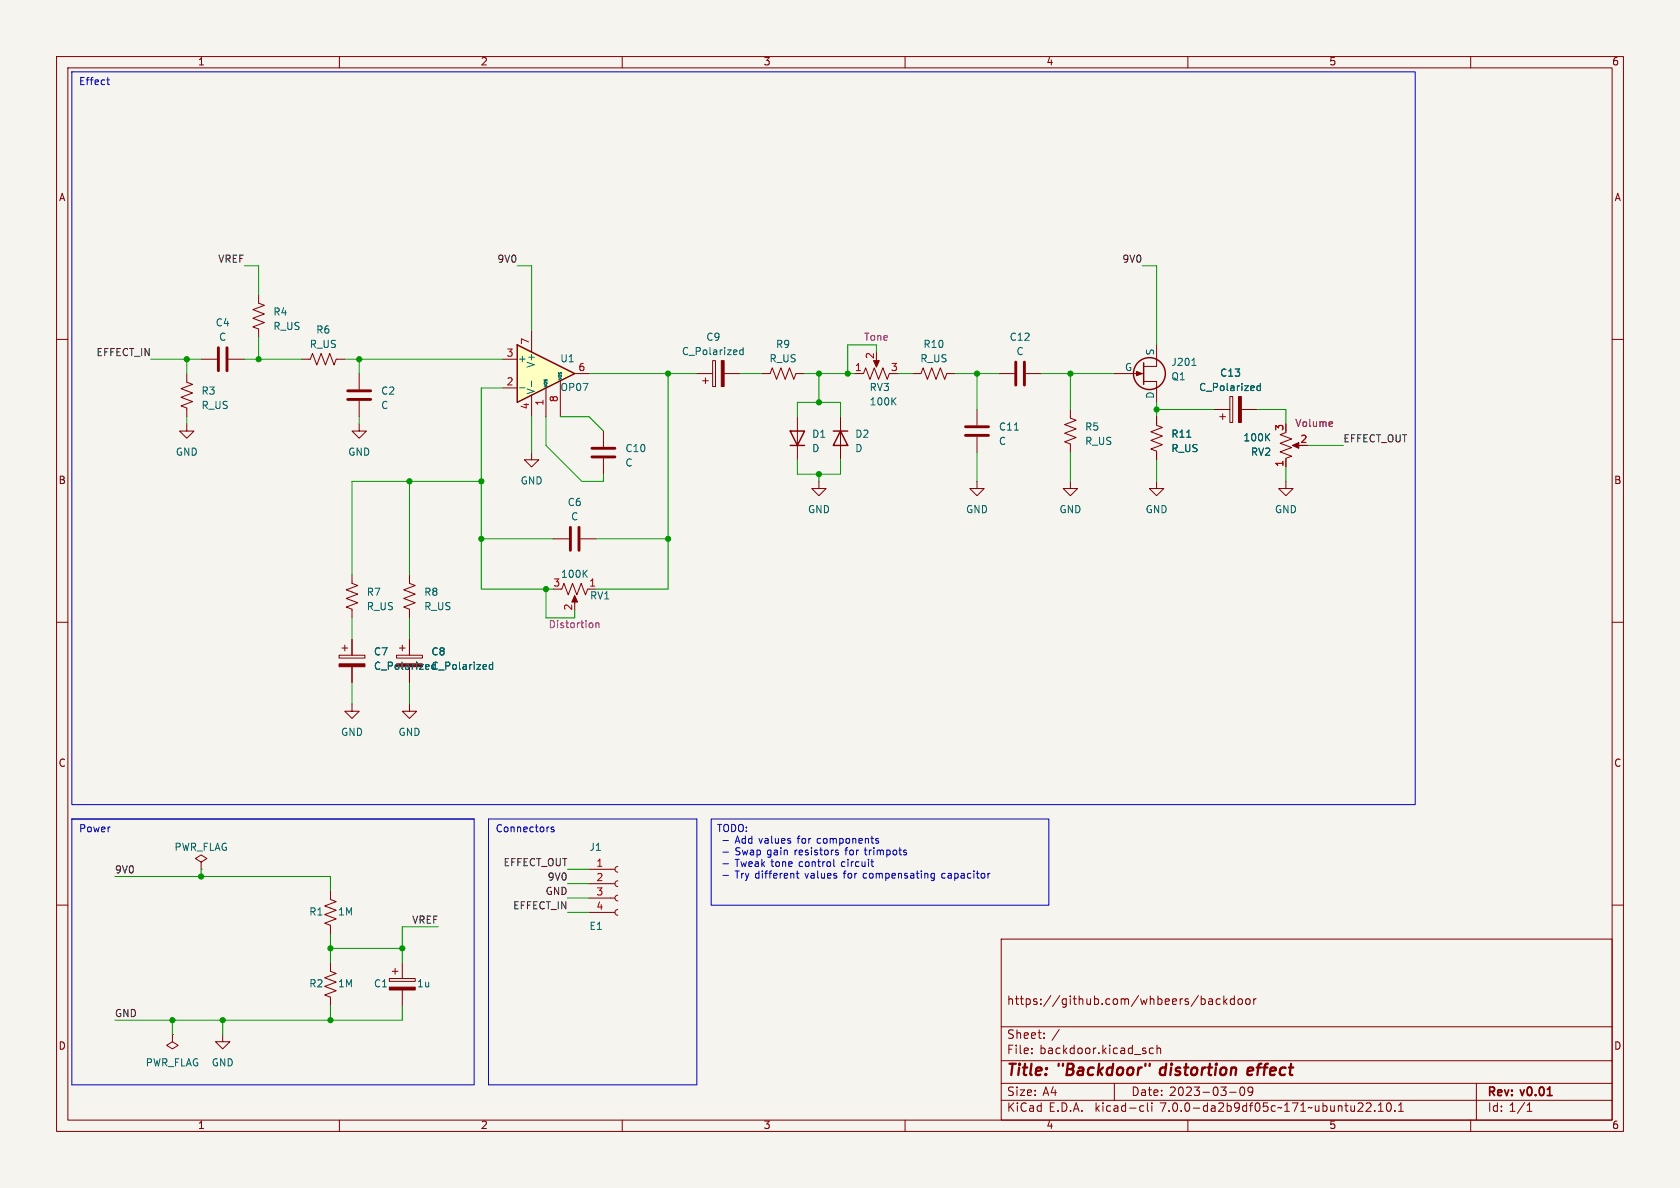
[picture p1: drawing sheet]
<svg xmlns="http://www.w3.org/2000/svg" width="297mm" height="210mm" viewBox="0 0 297 210" stroke-linecap="round" stroke-linejoin="round" font-family="sans-serif">
<path d="M0 0h297v210h-297z" fill="#f5f4ef" stroke="#f5f4ef" stroke-width=".18"/>
<g fill="none" stroke="#840000" stroke-width=".18">
<path d="M10 10h277v190h-277zM12 12h273v186h-273zM60 10v2M110 10v2M160 10v2M210 10v2M260 10v2M10 60h2M45.7 52.1v1.5l1 .4-2 .7 2 .8-2 .8 2 .7-2 .8 1 .4v1.5M285 60h2M33 66v1.6l1 .3-2 .8 2 .8-2 .7 2 .8-2 .8 1 .3v1.6M33 74.9v1.3h1.3l-1.3 1.3-1.3-1.3h1.3"/>
<path d="M35.6 63.5h2.8M40.4 63.5h2.8M53.3 63.5h1.6l.3-1 .8 2 .8-2 .7 2 .8-2 .8 2 .3-1h1.6M63.5 74.9v1.3h1.3l-1.3 1.3-1.3-1.3h1.3M63.5 66v2.8M63.5 70.9v2.8M106.7 76.2v2.8M94 80v1.3h1.2l-1.2 1.3-1.3-1.3h1.3M106.7 81v2.8M204.5 85.1v1.3h1.2l-1.2 1.2-1.3-1.2h1.3M10 110h2M285 110h2"/>
<path d="M10 160h2M285 160h2M177 166h108v32h-108zM212.8 176.6l.3 .2v.5l-.3 .3M213.7 176.6h.6l.1 1M214.4 176.9l-.5 .1a.29 .29 0 0 0-.3 .3 .29 .29 0 0 0 .3 .3l.5-.1M215.7 176.6h-.4l-.3 .2v.5l.1 .2h.6M216.4 176.1v1.5M216.5 177l.4 .6M216.9 176.6l-.5 .5M218.2 176.6h-.4l-.3 .2v.5l.1 .2h.6M218.2 176.1v1.5"/>
<path d="M218.9 176.7l.2-.1 .5 .1v.6l-.1 .2-.4 .1-.2-.2zM220.4 176.6h.3l.3 .2v.5l-.3 .3-.3-.1-.2-.2v-.5zM221.6 176.6v1M222.1 176.6h-.3l-.2 .2M60 198v2M110 198v2M160 198v2M177 194.5h108M177 191.5h108M177 187.5h108M177 181.5h108M182.4 186.1v.2"/>
<path d="M182.4 185.3v.2M184.6 183.4v.2M184.6 182.6v.2M197 191.5v3M201.8 195.5h.4M202.2 196.4l-.4 .1M202.8 195v1.2l.3 .3M203.6 195v.1M203.6 195.5v1M203.9 185.3h-.4l-.3 .2v.5l.1 .2h.6M204.5 185.4l.3-.1h.3l.1 1M204.5 184.8v1.5"/>
<path d="M210 198v2M217.4 193.1h1.1M219.4 192.2h.1a.81 .81 0 0 1 .6 .6 .81 .81 0 0 1-.3 .8l-.1 .1a.81 .81 0 0 1-.6-.7 .81 .81 0 0 1 .3-.8zM221.5 192.8l-.3 .3-.4-.1-.2-.2 .2-.6h.4l.2 .1a.99 .99 0 0 1-.4 1.4h-.2M241.5 195.1l.6-.1 .2 .1 .1 .3-.9 1.1h.9M243 196.3v.2M243.7 196.5h.8M243.7 195.4l.4-.4v1.5M245.3 195h.2a.81 .81 0 0 1 .5 .6 .81 .81 0 0 1-.3 .8l-.1 .1a.81 .81 0 0 1-.6-.7 .81 .81 0 0 1 .3-.8zM246.6 196.3v.2M247.2 196.5h.9M247.2 195.4l.5-.4v1.5"/>
<path d="M260 198v2M261 191.5v6.5M270 196.5h.8M270 195.4l.4-.4v1.5"/>
</g>
<path d="M205.1 189.1v.8M221.3 188.7l-.6 .1-.2 1 .3 .2h.3M221.5 189.2l-.9 .2" fill="none" stroke="#840000" stroke-width=".4"/>
<path d="M38.6 61.5v4M40.1 61.5v4M61.5 70.6h4M61.5 69.1h4M104.6 79.2h4.1M104.6 80.8h4.1" fill="none" stroke="#840000" stroke-width=".51"/>
<path d="M91.4 61l10.2 5-10.2 5.1z" fill="#ffffc2"/>
<g fill="none" stroke="#840000" stroke-width=".25">
<path d="M91.4 61l10.2 5-10.2 5.1zM139.7 76.2h2.5l-1.2 2.5zM139.7 78.7h2.5M147.3 76.2h2.6M148.6 76.2l1.3 2.5h-2.6zM202.2 64.1v3.8"/>
<circle cx="203.2" cy="66" r="2.82"/>
</g>
<g fill="none" stroke="#840000" stroke-width=".18">
<path d="M94 58.4v3.8M88.9 68.6h2.5M88.9 63.5h2.5M94 69.9v3.8M96.5 68.6v5.1M99.1 67.3v6.4M101.6 66h2.5M123.2 66h2.8M124.2 67.3h1M124.7 66.8v1M126 63.8h.5v4.5h-.5zM128 66h2.8"/>
<path d="M134.6 66h1.5l.4-1 .8 2.1 .7-2.1 .8 2.1 .8-2.1 .7 2.1 .4-1.1h1.5M141 73.7v7.6M148.6 73.7v7.6M151.1 66h1.6l.3-1 .8 2.1 .8-2.1 .7 2.1 .8-2.1 .7 2.1 .4-1.1M154.9 63.5v1M161.3 66h1.5l.4-1 .8 2.1 .7-2.1 .8 2.1 .7-2.1 .8 2.1 .4-1.1h1.5M172.7 72.4v2.8M172.7 77.2v2.8M176.5 66h2.8M181.4 66h2.7M189.2 72.4v1.5l1 .4-2 .8 2 .7-2 .8 2 .7-2 .8 1 .4v1.5M196.8 66h5.4"/>
<path d="M202.2 67.4h2.3v3.7M204.5 61v3.8h-2.3M204.5 73.7v1.5l1 .4-2 .7 2 .8-2 .8 2 .7-2 .8 1 .4v1.5M214.6 72.4h2.8M215.6 73.7h1.1M216.2 73.2v1M217.4 70.1h.5v4.6h-.5zM219.5 72.4h2.7M227.3 76.5l-1 .3 2 .8-2 .8 2 .7-2 .8 2 .7-1 .4v1.6M228.9 78.7h1M97.8 95.3h2.8M102.6 95.3h2.8"/>
<path d="M144.8 85.1v1.3h1.2l-1.2 1.2-1.3-1.2h1.3M172.7 85.1v1.3h1.3l-1.3 1.2-1.3-1.2h1.3M189.2 85.1v1.3h1.3l-1.3 1.2-1.2-1.2h1.2M227.3 85.1v1.3h1.3l-1.3 1.2-1.2-1.2h1.2M59.9 115.8h4.6v.5h-4.6zM60.5 114.6h1M61 114v1.1M62.2 101.6v1.5l1 .4-2 .8 2 .7-2 .8 2 .8-2 .7 1 .4v1.5M62.2 113v2.8M62.2 117.9v2.8M70.1 115.8h4.6v.5h-4.6zM70.6 114.6h1"/>
<path d="M71.1 114v1.1M72.4 101.6v1.5l1 .4-2 .8 2 .7-2 .8 2 .8-2 .7 1 .4v1.5M72.4 113v2.8M72.4 117.9v2.8M99.1 104.1h.2l.4-1 .8 2.1 .7-2.1 .8 2.1 .7-2.1 .8 2.1 .4-1.1M101.6 105.7v1M104.1 104.1h1.3M62.2 124.5v1.2h1.3l-1.3 1.3-1.2-1.3h1.2M72.4 124.5v1.2h1.3l-1.3 1.3-1.3-1.3h1.3M35.6 152.4l1-.6-1-.7-1.1 .7 1.1 .6v1.3M35.6 153.7h.1M58.4 157.5v1.5l1 .4-2 .7 2 .8-2 .8 2 .7-2 .8 1 .4v1.5"/>
<path d="M104.1 158.8h4.6M104.1 156.2h4.6M104.1 153.7h4.6M109.2 158.2l-.3 .2-.2 .3 .2 .4 .3 .2M109.2 155.7l-.3 .1-.2 .4 .2 .4 .3 .1M109.2 153.2l-.3 .1-.2 .4 .2 .3 .3 .2M58.4 170.2v1.5l1 .4-2 .7 2 .8-2 .8 2 .7-2 .8 1 .4v1.5M68.8 173h4.6v.5h-4.6zM69.3 171.7h1.1M69.8 171.2v1M71.1 170.2v2.8M71.1 175v2.8"/>
<path d="M104.1 161.3h4.6M109.2 160.8l-.3 .1-.2 .4 .2 .3 .3 .2M30.5 182.9v1.3l1 .6-1 .6-1-.6 1-.6M30.5 182.9h.1M39.4 182.9v1.3h1.2l-1.2 1.2-1.3-1.2h1.3"/>
</g>
<path d="M91.9 68.6h.9M94 67.4v.9M131.4 61.4v1.3M131.4 61.9h-.4l-.2 .2 .1 .5h.5M210.7 64.6h.7M222.8 67.8v1.2M222.8 68.3l-.4-.1-.2 .2 .1 .6h.5M87.1 117.1v1.2M87.1 117.5h-.4l-.2 .2 .1 .6h.5" fill="none" stroke="#006464" stroke-width=".18"/>
<g fill="#840000" stroke="#840000" stroke-width=".18">
<path d="M200.9 65.7l1 .3-1 .4z"/>
<path d="M59.9 117.3h4.6v.6h-4.6z"/>
<path d="M70.1 117.3h4.6v.6h-4.6z"/>
<path d="M68.8 174.5h4.6v.5h-4.6z"/>
<path d="M218.9 70.1h.6v4.6h-.6z"/>
<path d="M228.5 78.7l1.1-.5v1z"/>
<path d="M154.4 63.8h1l-.5 1.1z"/>
<path d="M101.6 105.3l.5 1.1h-1z"/>
<path d="M127.5 63.8h.5v4.5h-.5z"/>
</g>
<path d="M170.7 77h4.1M170.7 75.4h4.1M179.6 64v4.1M181.1 64v4.1M100.8 93.2v4.1M102.4 93.2v4.1" fill="none" stroke="#840000" stroke-width=".51"/>
<path d="M235.4 74.6l.2 .3-.6 .1M235.5 75.3l-.1 .1M105.3 110.1v.9M105.3 110.2l.2-.1 .3 .1 .1 .8" fill="none" stroke="#840084" stroke-width=".18"/>
<g fill="none" stroke="#0000c2" stroke-width=".18">
<path d="M12.7 12.7h237.5v129.5h-237.5zM18.9 14.1h.5M19 14.8l.4 .2M12.7 144.8h71.1v47h-71.1zM86.4 144.8h36.8v47h-36.8zM97.9 146.3l-.3-.1-.2 .2 .1 .2 .4 .1v.3h-.5M125.7 144.8h59.7v15.2h-59.7zM127.8 148.6h1M127.8 150.6h1M127.8 152.7h1M127.8 154.8h1M140.8 154.4h.4"/>
<path d="M140.9 154v1.1l.3 .1M147.4 151.9v1.1l.2 .2M147.9 150.7l.3 .1v.1l-.1 .2h-.3M154.3 153.2h.1M155 148.6l.3 .1 .1 .2-.2 .2h-.3M155 148.2l.3 .1M160.2 150.8v.3M164.6 155.1l.2 .1h.4M165.2 154.4h-.4l-.2 .1M165.2 154.4v1l-.3 .3-.3-.1M166.6 154.4l-.1 .2 .1 .6M174.9 154.4h.1"/>
</g>
<g fill="none" stroke="#009600" stroke-width=".18">
<path d="M43.2 47h2.5v5.1M45.7 59.7v3.8M91.4 47h2.6v11.4M201.9 47h2.6v14M26.7 63.5h8.9M33 63.5v2.5M33 73.7v1.2M43.2 63.5h10.1M61 63.5h27.9M63.5 63.5v2.5M63.5 73.7v1.2M88.9 68.6h-3.8v35.5h12.7"/>
<path d="M94 73.7v6.3M96.5 73.7v5l6.4 6.4h3.8v-1.3M99.1 73.7h5l2.6 2.5M104.1 66h19.1M118.1 66v38.1h-12.7M130.8 66h3.8M141 73.7v-2.6h7.6v2.6M142.2 66h8.9M144.8 66v5.1M154.9 62.2v-1.2h-5v5M158.7 66h2.6M168.9 66h7.6"/>
<path d="M172.7 66v6.4M184.1 66h12.7M189.2 66v6.4M204.5 71.1v2.6M204.5 72.4h10.1M222.2 72.4h5.1v2.5M231.1 78.7h6.4M72.4 85.1v16.5M85.1 85.1h-22.9v16.5M85.1 95.3h12.7M105.4 95.3h12.7M141 81.3v2.5h7.6v-2.5"/>
<path d="M144.8 83.8v1.3M172.7 80v5.1M189.2 80v5.1M204.5 81.3v3.8M227.3 82.6v2.5M62.2 109.2v3.8M72.4 109.2v3.8M96.5 104.1v5.1h5.1v-1.2M62.2 120.7v3.8M72.4 120.7v3.8M20.3 154.9h38.1v2.6M35.6 153.7v1.2"/>
<path d="M100.3 158.8h3.8M100.3 153.7h3.8M100.3 156.2h3.8M58.4 165.1v5.1M58.4 177.8v2.5M58.4 167.6h12.7M71.1 177.8v2.5h-50.8M77.5 163.8h-6.4v6.4M100.3 161.3h3.8M30.5 180.3v2.6M39.4 180.3v2.6"/>
</g>
<g fill="#009600" stroke="#009600" stroke-width=".18">
<circle cx="96.5" cy="104.1" r=".46"/>
<circle cx="118.1" cy="95.3" r=".46"/>
<circle cx="144.8" cy="83.8" r=".46"/>
<circle cx="144.8" cy="66" r=".46"/>
<circle cx="144.8" cy="71.1" r=".46"/>
<circle cx="118.1" cy="66" r=".46"/>
<circle cx="149.9" cy="66" r=".46"/>
<circle cx="30.5" cy="180.3" r=".46"/>
<circle cx="58.4" cy="167.6" r=".46"/>
<circle cx="58.4" cy="180.3" r=".46"/>
<circle cx="39.4" cy="180.3" r=".46"/>
<circle cx="33" cy="63.5" r=".46"/>
<circle cx="35.6" cy="154.9" r=".46"/>
<circle cx="63.5" cy="63.5" r=".46"/>
<circle cx="45.7" cy="63.5" r=".46"/>
<circle cx="189.2" cy="66" r=".46"/>
<circle cx="204.5" cy="72.4" r=".46"/>
<circle cx="172.7" cy="66" r=".46"/>
<circle cx="85.1" cy="95.3" r=".46"/>
<circle cx="85.1" cy="85.1" r=".46"/>
<circle cx="72.4" cy="85.1" r=".46"/>
<circle cx="71.1" cy="167.6" r=".46"/>
</g>
<g font-size="2.8" fill="#840000">
<text x="178" y="190.8">Title:</text>
<text x="187.1" y="190.8">&quot;Backdoor&quot;</text>
<text x="205.8" y="190.8">distortion</text>
<text x="221.9" y="190.8">effect</text>
</g>
<g font-size="2.1" fill="#840000">
<text x="178" y="177.9">https://github.com/whbeers/backdoor</text>
<text x="178" y="183.9">Sheet:</text>
<text x="185.9" y="183.9">/</text>
<text x="178" y="186.6">File:</text>
<text x="183.8" y="186.6">backdoor.kicad_sch</text>
<text x="178" y="196.8">KiCad</text>
<text x="178" y="194">Size:</text>
<text x="184.3" y="194">A4</text>
<text x="185.4" y="196.8">E.D.A.</text>
<text x="193.7" y="196.8">kicad-cli</text>
<text x="200" y="194">Date:</text>
<text x="205.2" y="196.8">7.0.0-da2b9df05c~171~ubuntu22.10.1</text>
<text x="206.7" y="194">2023-03-09</text>
<text x="263" y="194.2">Rev:</text>
<text x="263" y="196.8">Id: 1/1</text>
<text x="269" y="194.2">v0.01</text>
</g>
<g font-size="1.8" fill="#840000">
<text x="35" y="11.8">1</text>
<text x="85" y="11.8">2</text>
<text x="135" y="11.8">3</text>
<text x="185" y="11.8">4</text>
<text x="235" y="11.8">5</text>
<text x="285" y="11.8">6</text>
<text x="10.4" y="35.8">A</text>
<text x="285.4" y="35.8">A</text>
<text x="10.3" y="85.8">B</text>
<text x="285.3" y="85.8">B</text>
<text x="10.3" y="135.8">C</text>
<text x="285.3" y="135.8">C</text>
<text x="10.3" y="185.8">D</text>
<text x="285.3" y="185.8">D</text>
<text x="35" y="199.8">1</text>
<text x="85" y="199.8">2</text>
<text x="135" y="199.8">3</text>
<text x="185" y="199.8">4</text>
<text x="235" y="199.8">5</text>
<text x="285" y="199.8">6</text>
</g>
<g font-size="1.8" fill="#0000c2">
<text x="14" y="15.2">Effect</text>
<text x="14" y="147.3">Power</text>
<text x="87.6" y="147.3">Connectors</text>
<text x="126.7" y="147.4">TODO:</text>
<text x="130.1" y="149.5">Add values</text>
<text x="141.3" y="149.5">for</text>
<text x="144.9" y="149.5">components</text>
<text x="130.1" y="151.6">Swap</text>
<text x="130.1" y="153.6">Tweak</text>
<text x="130.1" y="155.7">Try different</text>
<text x="135.8" y="151.6">gain</text>
<text x="136.5" y="153.6">tone</text>
<text x="140.8" y="151.6">resistors</text>
<text x="141.6" y="153.6">control</text>
<text x="142.6" y="155.7">values</text>
<text x="149.2" y="153.6">circuit</text>
<text x="149.6" y="155.7">for</text>
<text x="149.9" y="151.6">for</text>
<text x="153.1" y="155.7">compensating</text>
<text x="153.4" y="151.6">trimpots</text>
<text x="167.1" y="155.7">capacitor</text>
</g>
<g font-size="1.8" fill="#0f0f0f">
<text x="38.5" y="46.6">VREF</text>
<text x="87.8" y="46.6">9V0</text>
<text x="198.3" y="46.6">9V0</text>
<text x="16.9" y="63.2">EFFECT_IN</text>
<text x="237.5" y="78.4">EFFECT_OUT</text>
<text x="20.3" y="154.6">9V0</text>
<text x="88.9" y="153.3">EFFECT_OUT</text>
<text x="96.7" y="155.9">9V0</text>
<text x="90.6" y="160.9">EFFECT_IN</text>
<text x="96.3" y="158.4">GND</text>
<text x="72.7" y="163.5">VREF</text>
<text x="20.3" y="180">GND</text>
</g>
<g font-size="1.8" fill="#006464">
<text x="38.1" y="58">C4</text>
<text x="48.3" y="56.1">R4</text>
<text x="48.3" y="58.6">R_US</text>
<text x="55.8" y="59.2">R6</text>
<text x="38.7" y="60.5">C</text>
<text x="54.7" y="61.8">R_US</text>
<text x="91.6" y="64.3">+</text>
<text x="94.8" y="65.1" transform="rotate(-90 94.8 65.1)">V+</text>
<text x="99" y="64.3">U1</text>
<text x="120.5" y="63.1">C_Polarized</text>
<text x="124.8" y="60.5">C9</text>
<text x="136" y="64.3">R_US</text>
<text x="137.1" y="61.8">R9</text>
<text x="162.6" y="64.3">R_US</text>
<text x="163.2" y="61.8">R10</text>
<text x="178.4" y="60.5">C12</text>
<text x="179.6" y="63.1">C</text>
<text x="198.8" y="65.8">G</text>
<text x="204.2" y="62.9" transform="rotate(-90 204.2 62.9)">S</text>
<text x="207" y="65">J201</text>
<text x="35.6" y="70">R3</text>
<text x="67.3" y="70">C2</text>
<text x="94.8" y="69.7" transform="rotate(-90 94.8 69.7)">V-</text>
<text x="99" y="69.4">OP07</text>
<text x="153.7" y="69.4">RV3</text>
<text x="153.7" y="71.9">100K</text>
<text x="204.2" y="70.5" transform="rotate(-90 204.2 70.5)">D</text>
<text x="207" y="67.5">Q1</text>
<text x="211.9" y="69.4">C_Polarized</text>
<text x="215.6" y="66.9">C13</text>
<text x="35.6" y="72.6">R_US</text>
<text x="67.3" y="72.6">C</text>
<text x="143.5" y="77.7">D1</text>
<text x="151.1" y="77.7">D2</text>
<text x="176.5" y="76.4">C11</text>
<text x="191.8" y="76.4">R5</text>
<text x="207" y="77.7">R11</text>
<text x="31" y="80.8">GND</text>
<text x="61.5" y="80.8">GND</text>
<text x="110.5" y="80.2">C10</text>
<text x="110.5" y="82.7">C</text>
<text x="143.5" y="80.2">D</text>
<text x="151.1" y="80.2">D</text>
<text x="176.5" y="78.9">C</text>
<text x="191.8" y="78.9">R_US</text>
<text x="207" y="80.2">R_US</text>
<text x="219.8" y="78.3">100K</text>
<text x="221.1" y="80.8">RV2</text>
<text x="92" y="85.9">GND</text>
<text x="100.3" y="89.7">C6</text>
<text x="100.9" y="92.3">C</text>
<text x="142.8" y="91">GND</text>
<text x="170.7" y="91">GND</text>
<text x="187.2" y="91">GND</text>
<text x="202.5" y="91">GND</text>
<text x="225.3" y="91">GND</text>
<text x="64.8" y="105.6">R7</text>
<text x="74.9" y="105.6">R8</text>
<text x="99.1" y="102.4">100K</text>
<text x="104.2" y="106.2">RV1</text>
<text x="64.8" y="108.1">R_US</text>
<text x="74.9" y="108.1">R_US</text>
<text x="66" y="116.1">C7</text>
<text x="66" y="118.7">C_Polarized C_Polarized</text>
<text x="76.2" y="116.1">C8</text>
<text x="60.2" y="130.4">GND</text>
<text x="70.4" y="130.4">GND</text>
<text x="30.8" y="150.7">PWR_FLAG</text>
<text x="104.1" y="150.7">J1</text>
<text x="54.6" y="162.1">R1</text>
<text x="59.7" y="162.1">1M</text>
<text x="104.1" y="164.7">E1</text>
<text x="54.6" y="174.8">R2</text>
<text x="59.7" y="174.8">1M</text>
<text x="66" y="174.8">C1</text>
<text x="73.7" y="174.8">1u</text>
<text x="25.7" y="188.8">PWR_FLAG</text>
<text x="37.4" y="188.8">GND</text>
</g>
<g font-size="1.8" fill="#a90000">
<text x="89.5" y="63.2">3</text>
<text x="93.7" y="61" transform="rotate(-90 93.7 61)">7</text>
<text x="102.2" y="65.8">6</text>
<text x="151.1" y="65.8">1</text>
<text x="154.7" y="63.5" transform="rotate(-90 154.7 63.5)">2</text>
<text x="157.4" y="65.8">3</text>
<text x="89.5" y="68.3">2</text>
<text x="96.3" y="71.8" transform="rotate(-90 96.3 71.8)">1</text>
<text x="98.8" y="71.2" transform="rotate(-90 98.8 71.2)">8</text>
<text x="93.7" y="72.4" transform="rotate(-90 93.7 72.4)">4</text>
<text x="227.1" y="76.2" transform="rotate(-90 227.1 76.2)">3</text>
<text x="227.1" y="82.6" transform="rotate(-90 227.1 82.6)">1</text>
<text x="229.8" y="78.5">2</text>
<text x="97.8" y="103.9">3</text>
<text x="101.3" y="108" transform="rotate(-90 101.3 108)">2</text>
<text x="104.1" y="103.9">1</text>
<text x="105.4" y="153.4">1</text>
<text x="105.4" y="156">2</text>
<text x="105.4" y="158.5">3</text>
<text x="105.4" y="161">4</text>
</g>
<g font-size="1.8" fill="#840084">
<text x="152.7" y="60.5">Tone</text>
<text x="228.9" y="75.8">Volume</text>
<text x="96.9" y="111.3">Distortion</text>
</g>
<g font-size=".7" fill="#006464">
<text x="97" y="68.5" transform="rotate(-90 97 68.5)">VOS</text>
<text x="99.5" y="67.2" transform="rotate(-90 99.5 67.2)">VOS</text>
</g>
</svg>
